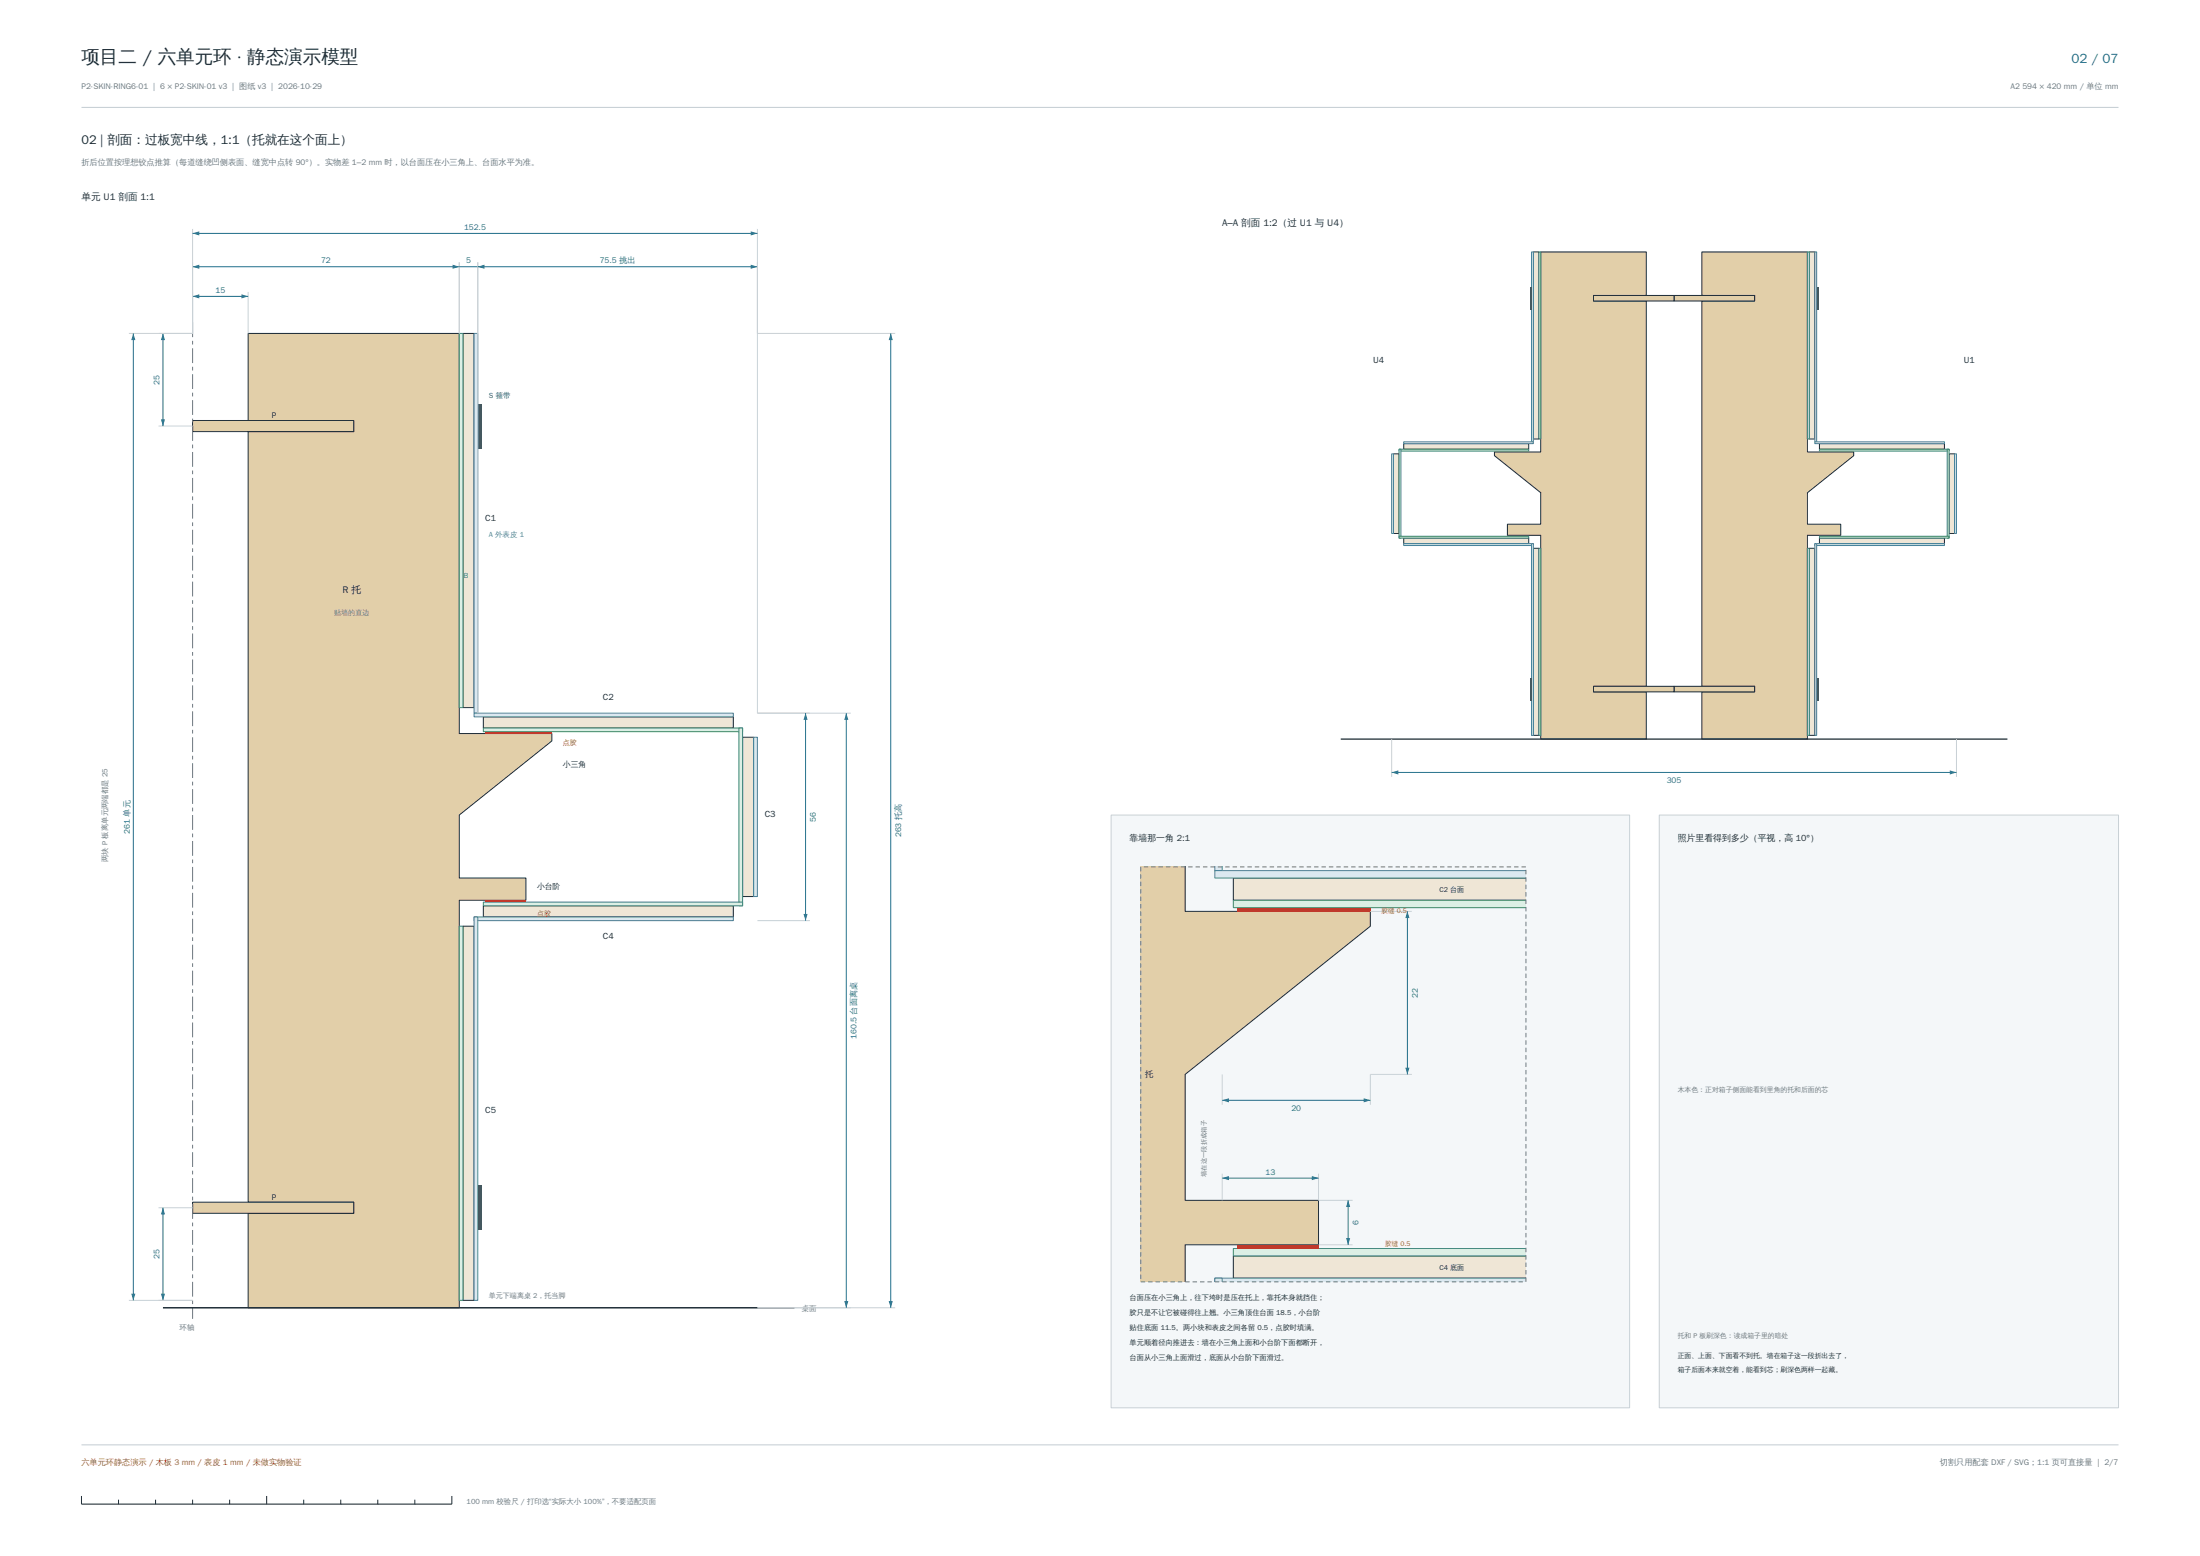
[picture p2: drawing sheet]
<svg xmlns="http://www.w3.org/2000/svg" width="594mm" height="420mm" viewBox="0 0 594 420" stroke-linecap="round" stroke-linejoin="round" font-family="sans-serif">
<path d="M22 29h550M22 390h550" fill="none" stroke="#c9d1d6" stroke-width=".3"/>
<path d="M22 406h100" fill="none" stroke="#1d2b36" stroke-width=".3"/>
<path d="M22 403.8v2.2M32 404.8v1.2M42 404.8v1.2M52 404.8v1.2M62 404.8v1.2M72 403.8v2.2M82 404.8v1.2M92 404.8v1.2M102 404.8v1.2M112 404.8v1.2M122 403.8v2.2" fill="none" stroke="#1d2b36" stroke-width=".27"/>
<g fill="#e2cfa9" stroke="#1d2b36" stroke-width=".27">
<path d="M67 90h57v108h25v2l-25 20v17h18v6h-18v110h-57v-25.5h28.5v-3h-28.5v-208h28.5v-3h-28.5z" fill-rule="evenodd"/>
<path d="M52 113.5h43.5v3h-43.5z" fill-rule="evenodd"/>
<path d="M52 324.5h43.5v3h-43.5z" fill-rule="evenodd"/>
</g>
<g fill="#efe6d6" stroke="#1d2b36" stroke-width=".27">
<path d="M125 90h3v101h-3z" fill-rule="evenodd"/>
<path d="M130.5 193.5h67.5v3h-67.5z" fill-rule="evenodd"/>
<path d="M200.5 199h3v43h-3z" fill-rule="evenodd"/>
<path d="M130.5 244.5h67.5v3h-67.5z" fill-rule="evenodd"/>
<path d="M125 250h3v101h-3z" fill-rule="evenodd"/>
</g>
<g fill="#dbe8f0" stroke="#4f7f99" stroke-width=".27">
<path d="M128 90h1v102.5h-1z" fill-rule="evenodd"/>
<path d="M128 192.5h70v1h-70z" fill-rule="evenodd"/>
<path d="M203.5 199h1v43h-1z" fill-rule="evenodd"/>
<path d="M128 247.5h70v1h-70z" fill-rule="evenodd"/>
<path d="M128 247.5h1v103.5h-1z" fill-rule="evenodd"/>
</g>
<g fill="#dcefe5" stroke="#3e8a68" stroke-width=".27">
<path d="M124 90h1v101h-1z" fill-rule="evenodd"/>
<path d="M130.5 196.5h70v1h-70z" fill-rule="evenodd"/>
<path d="M199.5 196.5h1v48h-1z" fill-rule="evenodd"/>
<path d="M130.5 243.5h70v1h-70z" fill-rule="evenodd"/>
<path d="M124 250h1v101h-1z" fill-rule="evenodd"/>
</g>
<g fill="#2e5d6b">
<path d="M129 109h1v12h-1z" fill-rule="evenodd"/>
<path d="M129 320h1v12h-1z" fill-rule="evenodd"/>
</g>
<g fill="#c0392b">
<path d="M131 197.5h18v.5h-18z" fill-rule="evenodd"/>
<path d="M131 243h11v.5h-11z" fill-rule="evenodd"/>
</g>
<path d="M52 87v269" fill="none" stroke="#6b7780" stroke-width=".27" stroke-dasharray="4 1 1 1" stroke-linecap="butt"/>
<path d="M44 353h170.5" fill="none" stroke="#1d2b36" stroke-width=".4"/>
<path d="M204.5 90h37.2M204.5 353h37.2" fill="none" stroke="#c9d1d6" stroke-width=".27"/>
<path d="M240.5 90v263" fill="none" stroke="#1f6f8b" stroke-width=".27"/>
<g fill="#1f6f8b">
<path d="M240.5 90l.6 1.8h-1.1z"/>
<path d="M240 351.2h1.1l-.6 1.8z"/>
</g>
<path d="M204.5 192.5h25.2M204.5 353h25.2" fill="none" stroke="#c9d1d6" stroke-width=".27"/>
<path d="M228.5 192.5v160.5" fill="none" stroke="#1f6f8b" stroke-width=".27"/>
<g fill="#1f6f8b">
<path d="M228.5 192.5l.6 1.8h-1.1z"/>
<path d="M228 351.2h1.1l-.6 1.8z"/>
</g>
<path d="M204.5 192.5h14.2M204.5 248.5h14.2" fill="none" stroke="#c9d1d6" stroke-width=".27"/>
<path d="M217.5 192.5v56" fill="none" stroke="#1f6f8b" stroke-width=".27"/>
<g fill="#1f6f8b">
<path d="M217.5 192.5l.6 1.8h-1.1z"/>
<path d="M217 246.7h1.1l-.6 1.8z"/>
</g>
<path d="M42.8 90h9.2M42.8 115h9.2" fill="none" stroke="#c9d1d6" stroke-width=".27"/>
<path d="M44 90v25" fill="none" stroke="#1f6f8b" stroke-width=".27"/>
<g fill="#1f6f8b">
<path d="M44 90l.6 1.8h-1.1z"/>
<path d="M43.5 113.2h1.1l-.6 1.8z"/>
</g>
<path d="M42.8 326h9.2M42.8 351h9.2" fill="none" stroke="#c9d1d6" stroke-width=".27"/>
<path d="M44 326v25" fill="none" stroke="#1f6f8b" stroke-width=".27"/>
<g fill="#1f6f8b">
<path d="M44 326l.6 1.8h-1.1z"/>
<path d="M43.5 349.2h1.1l-.6 1.8z"/>
</g>
<path d="M34.8 90h17.2M34.8 351h17.2" fill="none" stroke="#c9d1d6" stroke-width=".27"/>
<path d="M36 90v261" fill="none" stroke="#1f6f8b" stroke-width=".27"/>
<g fill="#1f6f8b">
<path d="M36 90l.6 1.8h-1.1z"/>
<path d="M35.5 349.2h1.1l-.6 1.8z"/>
</g>
<path d="M52 78.8v11.2M67 78.8v11.2" fill="none" stroke="#c9d1d6" stroke-width=".27"/>
<path d="M52 80h15" fill="none" stroke="#1f6f8b" stroke-width=".27"/>
<g fill="#1f6f8b">
<path d="M52 80l1.8-.6v1.1z"/>
<path d="M65.2 79.4l1.8 .6-1.8 .5z"/>
</g>
<path d="M52 70.8v19.2M124 70.8v19.2" fill="none" stroke="#c9d1d6" stroke-width=".27"/>
<path d="M52 72h72" fill="none" stroke="#1f6f8b" stroke-width=".27"/>
<g fill="#1f6f8b">
<path d="M52 72l1.8-.6v1.1z"/>
<path d="M122.2 71.4l1.8 .6-1.8 .5z"/>
</g>
<path d="M124 70.8v19.2M129 70.8v121.7M204.5 70.8v121.7" fill="none" stroke="#c9d1d6" stroke-width=".27"/>
<path d="M124 72h80.5" fill="none" stroke="#1f6f8b" stroke-width=".27"/>
<g fill="#1f6f8b">
<path d="M129 72l1.8-.6v1.1z"/>
<path d="M202.7 71.4l1.8 .6-1.8 .5z"/>
</g>
<path d="M52 61.8v28.2M204.5 61.8v28.2" fill="none" stroke="#c9d1d6" stroke-width=".27"/>
<path d="M52 63h152.5" fill="none" stroke="#1f6f8b" stroke-width=".27"/>
<g fill="#1f6f8b">
<path d="M52 63l1.8-.6v1.1z"/>
<path d="M202.7 62.4l1.8 .6-1.8 .5z"/>
</g>
<g fill="#e2cfa9" stroke="#1d2b36" stroke-width=".27">
<path d="M459.5 68h28.5v54h12.5v1l-12.5 10v8.5h9v3h-9v55h-28.5v-12.8h14.3v-1.5h-14.3v-104h14.3v-1.5h-14.3z" fill-rule="evenodd"/>
<path d="M452 79.7h21.8v1.5h-21.8z" fill-rule="evenodd"/>
<path d="M452 185.2h21.8v1.5h-21.8z" fill-rule="evenodd"/>
</g>
<g fill="#efe6d6" stroke="#1d2b36" stroke-width=".27">
<path d="M488.5 68h1.5v50.5h-1.5z" fill-rule="evenodd"/>
<path d="M491.3 119.7h33.7v1.5h-33.7z" fill-rule="evenodd"/>
<path d="M526.3 122.5h1.5v21.5h-1.5z" fill-rule="evenodd"/>
<path d="M491.3 145.2h33.7v1.5h-33.7z" fill-rule="evenodd"/>
<path d="M488.5 148h1.5v50.5h-1.5z" fill-rule="evenodd"/>
</g>
<g fill="#dbe8f0" stroke="#4f7f99" stroke-width=".27">
<path d="M490 68h.5v51.2h-.5z" fill-rule="evenodd"/>
<path d="M490 119.2h35v.5h-35z" fill-rule="evenodd"/>
<path d="M527.8 122.5h.5v21.5h-.5z" fill-rule="evenodd"/>
<path d="M490 146.7h35v.5h-35z" fill-rule="evenodd"/>
<path d="M490 146.7h.5v51.8h-.5z" fill-rule="evenodd"/>
</g>
<g fill="#dcefe5" stroke="#3e8a68" stroke-width=".27">
<path d="M488 68h.5v50.5h-.5z" fill-rule="evenodd"/>
<path d="M491.3 121.2h35v.5h-35z" fill-rule="evenodd"/>
<path d="M525.8 121.2h.5v24h-.5z" fill-rule="evenodd"/>
<path d="M491.3 144.7h35v.5h-35z" fill-rule="evenodd"/>
<path d="M488 148h.5v50.5h-.5z" fill-rule="evenodd"/>
</g>
<g fill="#2e5d6b">
<path d="M490.5 77.5h.5v6h-.5z" fill-rule="evenodd"/>
<path d="M490.5 183h.5v6h-.5z" fill-rule="evenodd"/>
</g>
<g fill="#e2cfa9" stroke="#1d2b36" stroke-width=".27">
<path d="M416 68h28.5v11.7h-14.2v1.5h14.2v104h-14.2v1.5h14.2v12.8h-28.5v-55h-9v-3h9v-8.5l-12.5-10v-1h12.5z" fill-rule="evenodd"/>
<path d="M430.3 79.7h21.7v1.5h-21.7z" fill-rule="evenodd"/>
<path d="M430.3 185.2h21.7v1.5h-21.7z" fill-rule="evenodd"/>
</g>
<g fill="#efe6d6" stroke="#1d2b36" stroke-width=".27">
<path d="M414 68h1.5v50.5h-1.5z" fill-rule="evenodd"/>
<path d="M379 119.7h33.8v1.5h-33.8z" fill-rule="evenodd"/>
<path d="M376.3 122.5h1.5v21.5h-1.5z" fill-rule="evenodd"/>
<path d="M379 145.2h33.8v1.5h-33.8z" fill-rule="evenodd"/>
<path d="M414 148h1.5v50.5h-1.5z" fill-rule="evenodd"/>
</g>
<g fill="#dbe8f0" stroke="#4f7f99" stroke-width=".27">
<path d="M413.5 68h.5v51.2h-.5z" fill-rule="evenodd"/>
<path d="M379 119.2h35v.5h-35z" fill-rule="evenodd"/>
<path d="M375.8 122.5h.5v21.5h-.5z" fill-rule="evenodd"/>
<path d="M379 146.7h35v.5h-35z" fill-rule="evenodd"/>
<path d="M413.5 146.7h.5v51.8h-.5z" fill-rule="evenodd"/>
</g>
<g fill="#dcefe5" stroke="#3e8a68" stroke-width=".27">
<path d="M415.5 68h.5v50.5h-.5z" fill-rule="evenodd"/>
<path d="M377.8 121.2h35v.5h-35z" fill-rule="evenodd"/>
<path d="M377.8 121.2h.5v24h-.5z" fill-rule="evenodd"/>
<path d="M377.8 144.7h35v.5h-35z" fill-rule="evenodd"/>
<path d="M415.5 148h.5v50.5h-.5z" fill-rule="evenodd"/>
</g>
<g fill="#2e5d6b">
<path d="M413 77.5h.5v6h-.5z" fill-rule="evenodd"/>
<path d="M413 183h.5v6h-.5z" fill-rule="evenodd"/>
</g>
<path d="M362 199.5h180" fill="none" stroke="#1d2b36" stroke-width=".35"/>
<path d="M375.8 199.5v10.2M528.3 199.5v10.2" fill="none" stroke="#c9d1d6" stroke-width=".27"/>
<path d="M375.8 208.5h152.5" fill="none" stroke="#1f6f8b" stroke-width=".27"/>
<g fill="#1f6f8b">
<path d="M375.8 208.5l1.8-.6v1.1z"/>
<path d="M526.5 207.9l1.8 .6-1.8 .5z"/>
</g>
<path d="M300 220h140v160h-140z" fill-rule="evenodd" fill="#f4f7f9" stroke="#c9d1d6" stroke-width=".27"/>
<path d="M308 233.9h12v12.1h50v4l-50 40v34h36v12h-36v10h-12z" fill-rule="evenodd" fill="#e2cfa9" stroke="#1d2b36" stroke-width=".27"/>
<g fill="#efe6d6" stroke="#1d2b36" stroke-width=".27">
<path d="M333 237h79.1v6h-79.1z" fill-rule="evenodd"/>
<path d="M333 339h79.1v6h-79.1z" fill-rule="evenodd"/>
</g>
<g fill="#dbe8f0" stroke="#4f7f99" stroke-width=".27">
<path d="M328 233.9h2v1.1h-2z" fill-rule="evenodd"/>
<path d="M328 235h84.1v2h-84.1z" fill-rule="evenodd"/>
<path d="M328 345h84.1v1h-84.1z" fill-rule="evenodd"/>
<path d="M328 345h2v1h-2z" fill-rule="evenodd"/>
</g>
<g fill="#dcefe5" stroke="#3e8a68" stroke-width=".27">
<path d="M333 243h79.1v2h-79.1z" fill-rule="evenodd"/>
<path d="M333 337h79.1v2h-79.1z" fill-rule="evenodd"/>
</g>
<g fill="#c0392b">
<path d="M334 245h36v1h-36z" fill-rule="evenodd"/>
<path d="M334 336h22v1h-22z" fill-rule="evenodd"/>
</g>
<path d="M308 234h104v112h-104z" fill="none" stroke="#6b7780" stroke-width=".27" stroke-dasharray="1.2 .8" stroke-linecap="butt"/>
<path d="M330 290v8.2M370 290v8.2" fill="none" stroke="#c9d1d6" stroke-width=".27"/>
<path d="M330 297h40" fill="none" stroke="#1f6f8b" stroke-width=".27"/>
<g fill="#1f6f8b">
<path d="M330 297l1.8-.6v1.1z"/>
<path d="M368.2 296.4l1.8 .6-1.8 .5z"/>
</g>
<path d="M370 246h11.2M370 290h11.2" fill="none" stroke="#c9d1d6" stroke-width=".27"/>
<path d="M380 246v44" fill="none" stroke="#1f6f8b" stroke-width=".27"/>
<g fill="#1f6f8b">
<path d="M380 246l.6 1.8h-1.1z"/>
<path d="M379.5 288.2h1.1l-.6 1.8z"/>
</g>
<path d="M330 316.8v7.2M356 316.8v7.2" fill="none" stroke="#c9d1d6" stroke-width=".27"/>
<path d="M330 318h26" fill="none" stroke="#1f6f8b" stroke-width=".27"/>
<g fill="#1f6f8b">
<path d="M330 318l1.8-.6v1.1z"/>
<path d="M354.2 317.4l1.8 .6-1.8 .5z"/>
</g>
<path d="M356 324h9.2M356 336h9.2" fill="none" stroke="#c9d1d6" stroke-width=".27"/>
<path d="M364 324v12" fill="none" stroke="#1f6f8b" stroke-width=".27"/>
<g fill="#1f6f8b">
<path d="M364 324l.6 1.8h-1.1z"/>
<path d="M363.5 334.2h1.1l-.6 1.8z"/>
</g>
<path d="M448 220h124v160h-124z" fill-rule="evenodd" fill="#f4f7f9" stroke="#c9d1d6" stroke-width=".27"/>
<text font-size="5" fill="#1d2b36" x="22" y="17">项目二 / 六单元环 · 静态演示模型</text>
<text font-size="3.6" fill="#1f6f8b" x="559.3" y="17">02 / 07</text>
<text font-size="3.4" fill="#1d2b36" x="22" y="39">02 | 剖面：过板宽中线，1:1（托就在这个面上）</text>
<g font-size="2.6" fill="#1d2b36">
<text x="22" y="54">单元 U1 剖面 1:1</text>
<text x="330" y="61">A–A 剖面 1:2（过 U1 与 U4）</text>
<text x="92.5" y="160">R 托</text>
</g>
<g font-size="2.4" fill="#1d2b36">
<text x="370.8" y="98">U4</text>
<text x="530.3" y="98">U1</text>
<text x="131" y="140.5">C1</text>
<text x="162.8" y="189">C2</text>
<text x="206.5" y="220.5">C3</text>
<text x="305" y="227">靠墙那一角 2:1</text>
<text x="453" y="227">照片里看得到多少（平视，高 10°）</text>
<text x="162.8" y="253.5">C4</text>
<text x="131" y="300.5">C5</text>
</g>
<g font-size="2.2" fill="#6b7780">
<text x="22" y="24">P2-SKIN-RING6-01 | 6 × P2-SKIN-01 v3 | 图纸 v3 | 2026-10-29</text>
<text x="542.8" y="24">A2 594 × 420 mm / 单位 mm</text>
<text x="22" y="44.5">折后位置按理想铰点推算（每道缝绕凹侧表面、缝宽中点转 90°）。实物差 1–2 mm 时，以台面压在小三角上、台面水平为准。</text>
<text x="523.8" y="395.5">切割只用配套 DXF / SVG；1:1 页可直接量 | 2/7</text>
</g>
<g font-size="2.2" fill="#1f6f8b">
<text x="125.3" y="62.1">152.5</text>
<text x="86.7" y="71.1">72</text>
<text x="125.8" y="71.1">5</text>
<text x="161.9" y="71.1">75.5 挑出</text>
<text x="58.2" y="79.1">15</text>
<text x="43.1" y="103.8" transform="rotate(-90 43.1 103.8)">25</text>
<text x="450" y="211.3">305</text>
<text x="220.3" y="221.8" transform="rotate(-90 220.3 221.8)">56</text>
<text x="35.1" y="225" transform="rotate(-90 35.1 225)">261 单元</text>
<text x="243.3" y="226" transform="rotate(-90 243.3 226)">263 托高</text>
<text x="382.8" y="269.3" transform="rotate(-90 382.8 269.3)">22</text>
<text x="231.3" y="280.4" transform="rotate(-90 231.3 280.4)">160.5 台面离桌</text>
<text x="348.7" y="299.8">20</text>
<text x="341.7" y="317.1">13</text>
<text x="366.8" y="330.7" transform="rotate(-90 366.8 330.7)">6</text>
<text x="43.1" y="339.8" transform="rotate(-90 43.1 339.8)">25</text>
</g>
<g font-size="2.2" fill="#1d2b36">
<text x="73.4" y="112.8">P</text>
<text x="309.2" y="290.8">托</text>
<text x="73.4" y="323.8">P</text>
</g>
<text font-size="2.2" fill="#b8392b" x="22" y="395.5">六单元环静态演示 / 木板 3 mm / 表皮 1 mm / 未做实物验证</text>
<g font-size="2.1" fill="#1d2b36">
<text x="152" y="207">小三角</text>
<text x="145" y="240">小台阶</text>
</g>
<text font-size="2" fill="#2e5d6b" x="132" y="107.5">S 箍带</text>
<text font-size="2" fill="#4f7f99" x="132" y="145">A 外表皮 1</text>
<text font-size="2" fill="#3e8a68" x="125.2" y="156">B</text>
<g font-size="2" fill="#6b7780">
<text x="29" y="232.7" transform="rotate(-90 29 232.7)">两块 P 板离单元两端都是 25</text>
<text x="216.5" y="353.8">桌面</text>
<text x="48.5" y="359">环轴</text>
<text x="126" y="406">100 mm 校验尺 / 打印选“实际大小 100%”，不要适配页面</text>
</g>
<g font-size="2" fill="#1d2b36">
<text x="305" y="351">台面压在小三角上，往下垮时是压在托上，靠托本身就挡住；</text>
<text x="305" y="355">胶只是不让它被碰得往上翘。小三角顶住台面 18.5，小台阶</text>
<text x="305" y="359">贴住底面 11.5。两小块和表皮之间各留 0.5，点胶时填满。</text>
<text x="305" y="363">单元顺着径向推进去：墙在小三角上面和小台阶下面都断开，</text>
<text x="305" y="367">台面从小三角上面滑过，底面从小台阶下面滑过。</text>
</g>
<g font-size="1.9" fill="#6b7780">
<text x="90.3" y="166">贴墙的直边</text>
<text x="453" y="294.7">木本色：正对箱子侧面能看到里角的托和后面的芯</text>
<text x="132" y="350.4">单元下端离桌 2，托当脚</text>
<text x="453" y="361.3">托和 P 板刷深色：读成箱子里的暗处</text>
</g>
<g font-size="1.9" fill="#c0392b">
<text x="152" y="201">点胶</text>
<text x="145" y="247.2">点胶</text>
</g>
<g font-size="1.9" fill="#1d2b36">
<text x="388.7" y="240.7">C2 台面</text>
<text x="388.7" y="342.7">C4 底面</text>
<text x="453" y="366.7">正面、上面、下面看不到托。墙在箱子这一段折出去了，</text>
<text x="453" y="370.4">箱子后面本来就空着，能看到芯；刷深色两样一起藏。</text>
</g>
<g font-size="1.8" fill="#c0392b">
<text x="373" y="246.4">胶缝 0.5</text>
<text x="374" y="336.2">胶缝 0.5</text>
</g>
<text font-size="1.7" fill="#6b7780" x="325.7" y="317.6" transform="rotate(-90 325.7 317.6)">墙在这一段折成箱子</text>
</svg>
